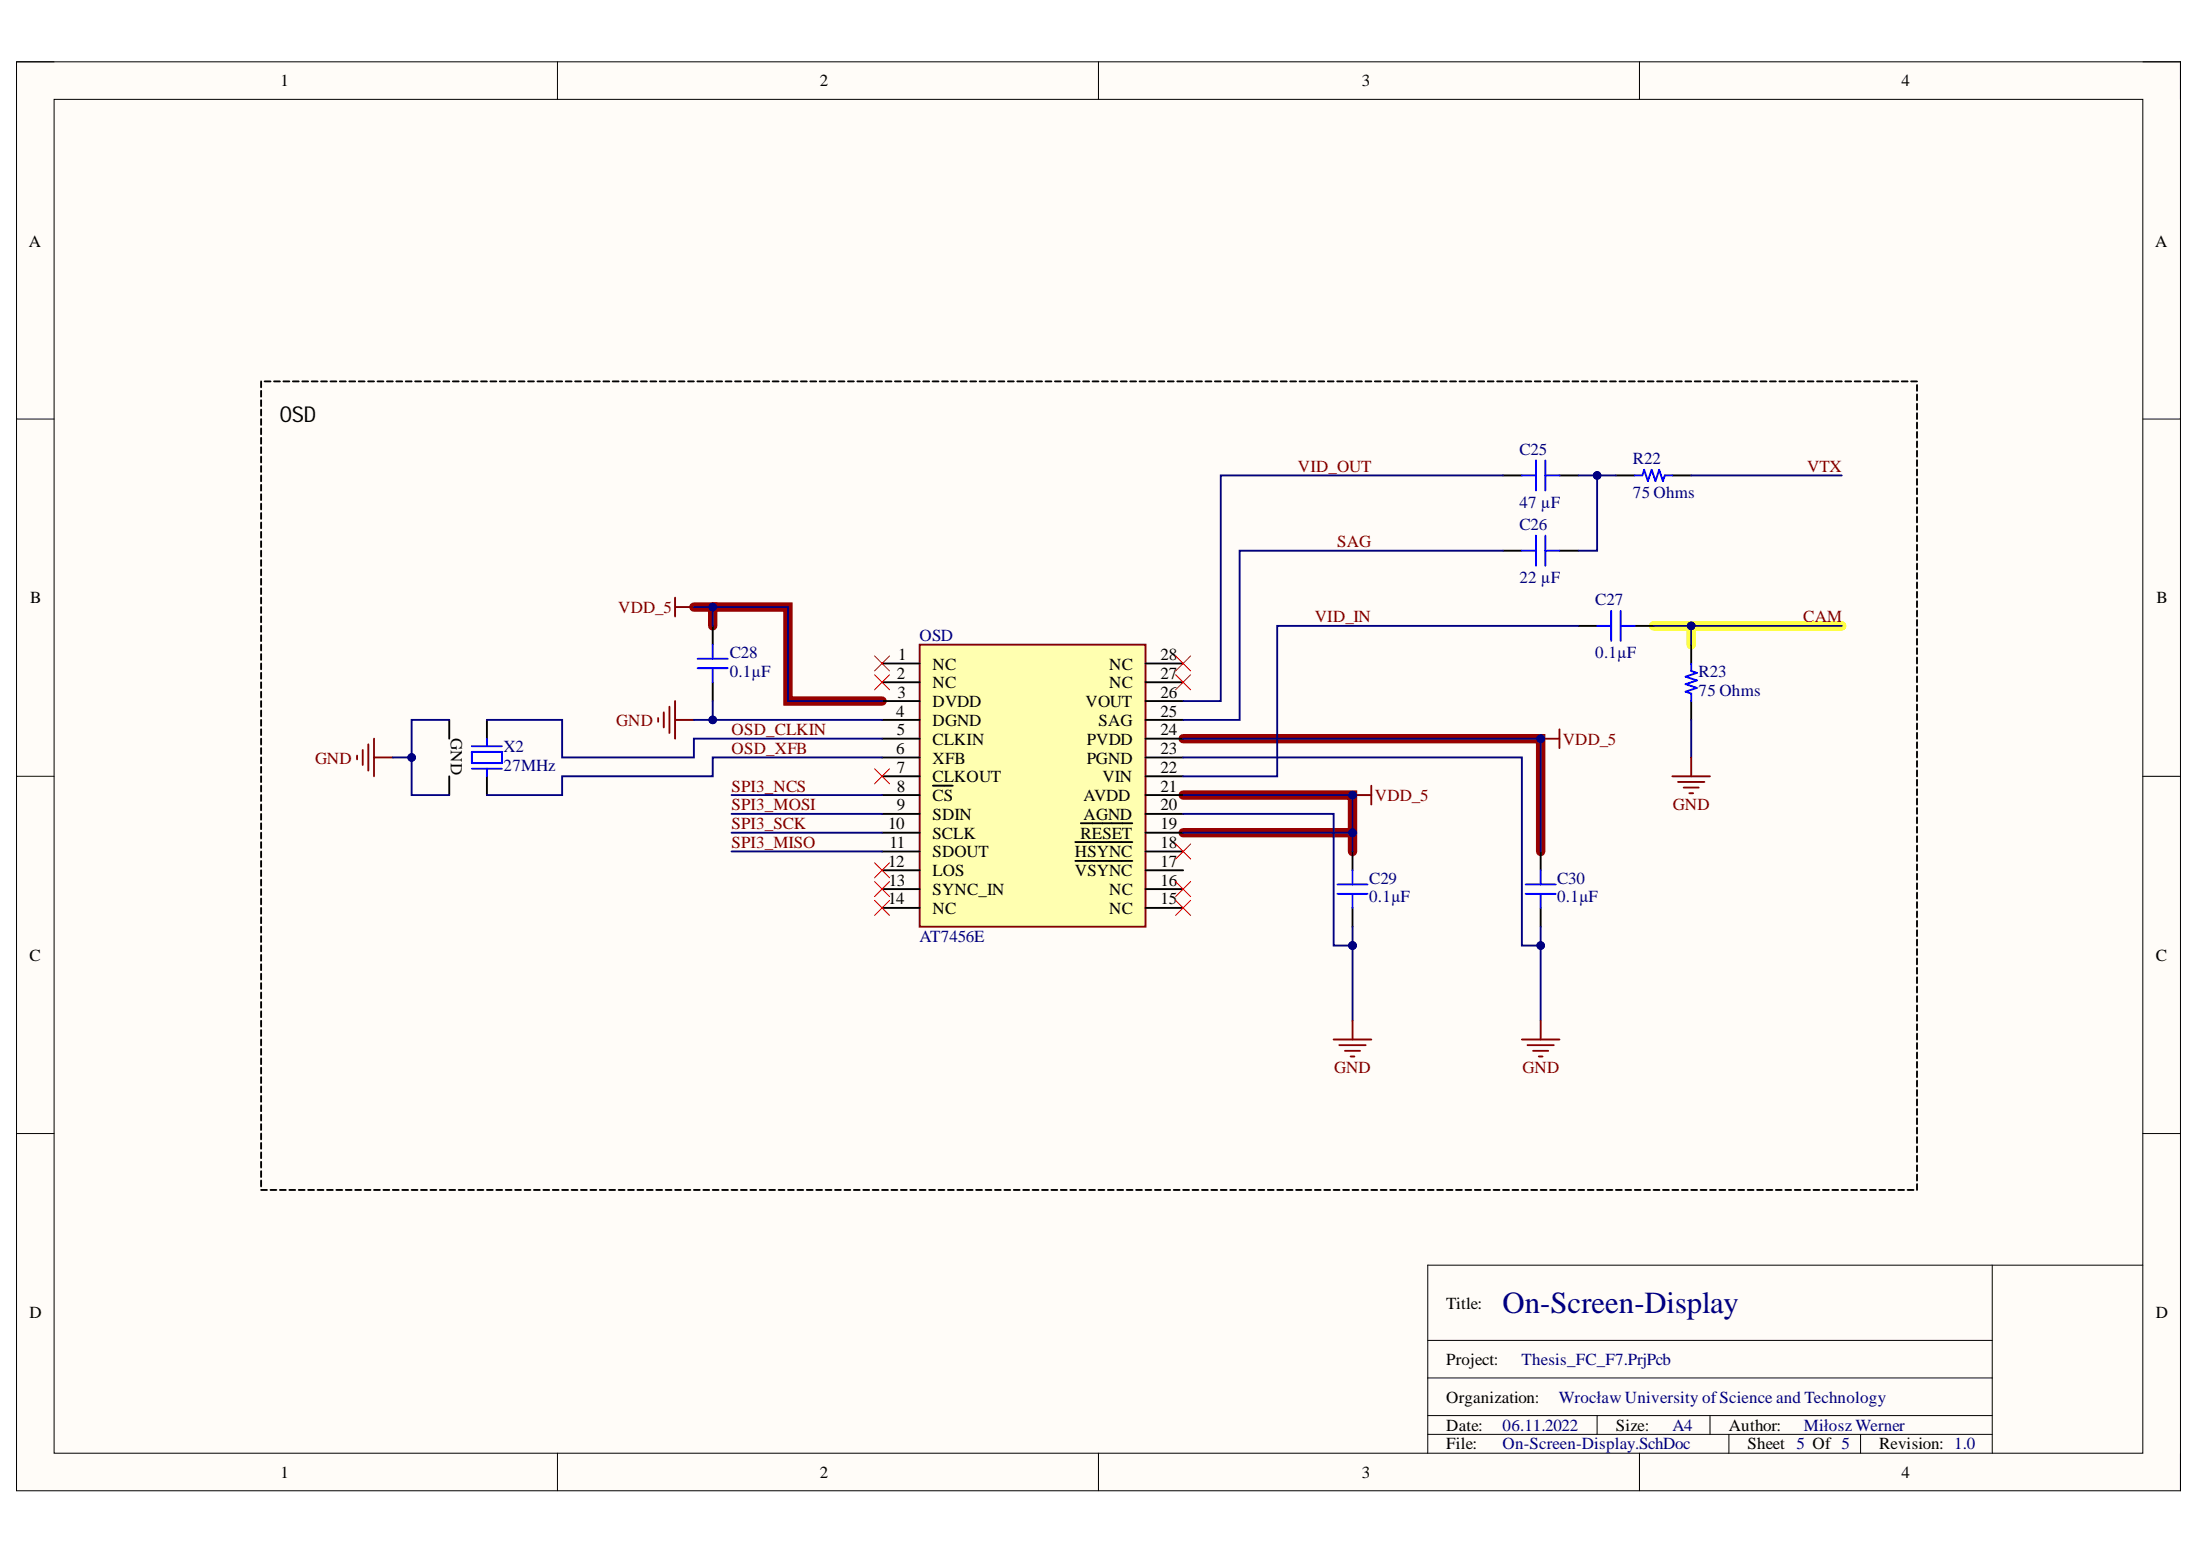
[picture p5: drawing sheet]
<svg xmlns="http://www.w3.org/2000/svg" width="297mm" height="210mm" viewBox="0 0 297 210" stroke-linecap="round" stroke-linejoin="round" font-family="sans-serif">
<path d="M2.2 8.3h292.2v192.9h-292.2z" fill-rule="evenodd" fill="#fffcf8"/>
<path d="M2.2 8.3h292.2v192.9h-292.2z" fill="none" stroke="#000" stroke-width=".14"/>
<path d="M7.3 13.4h282v182.8h-282z" fill-rule="evenodd" fill="#fffcf8"/>
<g fill="none" stroke="#000" stroke-width=".14">
<path d="M2.2 8.3h5.1M7.3 13.4h282v182.8h-282zM75.3 8.3v5.1M148.3 8.3v5.1M221.4 8.3v5.1M289.3 8.3h5.1v5.1M2.2 56.6h5.1M289.3 56.6h5.1M2.2 104.8h5.1M289.3 104.8h5.1M2.2 153h5.1M289.3 153h5.1"/>
<path d="M269 170.8v25.4M289.3 170.8h-96.5v25.4M75.3 196.2v5M148.3 196.2v5M192.8 191.1h76.2M192.8 193.6h76.2M192.8 180.9h76.2M192.8 186h76.2M215.6 191.1v2.5M221.4 196.2v5M230.9 191.1v2.5M233.4 193.6v2.6"/>
<path d="M251.2 193.6v2.6M294.4 196.2v5"/>
</g>
<path d="M93.7 81.9h2.5v2.6M96.2 81.9h10.2v12.7h12.7M159.7 99.7h48.3v15.2M159.7 107.3h22.9v7.6M159.7 112.4h22.9" fill="none" stroke="#980000" stroke-width="1.3"/>
<path d="M223.3 84.5h25.4M228.3 84.5v2.5" fill="none" stroke="#ff0" stroke-width="1.3"/>
<path d="M124.2 87h30.5v38.1h-30.5z" fill-rule="evenodd" fill="#ffffb0"/>
<g fill="none" stroke="#800000" stroke-width=".25">
<path d="M50.5 99.7v5.1M88.9 96.9v.5M89.6 96.2v2M90.4 95.4v3.5M91.1 80.7v2.5M91.1 94.6v5.1M91.1 81.9h2.6M91.1 97.2h2.6M124.2 87h30.5v38.1h-30.5zM48.2 102v.5M49 101.2v2.1M49.7 100.5v3.5"/>
<path d="M50.5 102.2h2.5M182.6 107.3h2.6M185.2 106.1v2.5"/>
</g>
<g fill="none" stroke="#000" stroke-width=".25">
<path d="M218.2 64.2h2.5M225.8 64.2h2.5M60.7 97.2v2.5M65.7 97.2v2.5M96.2 84.5v2.5M96.2 92.1v2.5M119.1 89.6h5.1M119.1 92.1h5.1M119.1 94.6h5.1M119.1 97.2h5.1M119.1 99.7h5.1M154.7 89.6h5"/>
<path d="M154.7 92.1h5M154.7 94.6h5M154.7 97.2h5M154.7 99.7h5M228.3 87v2.6M228.3 94.6v2.6M60.7 104.8v2.5M65.7 104.8v2.5M119.1 102.2h5.1M119.1 104.8h5.1M119.1 107.3h5.1M119.1 109.9h5.1"/>
<path d="M119.1 112.4h5.1M119.1 114.9h5.1M119.1 117.5h5.1M126 106.1h2.6M145.2 113.7h7.7M145.2 116.2h7.7M145.9 111.1h7M154.7 102.2h5M154.7 104.8h5M154.7 107.3h5M154.7 109.9h5M154.7 112.4h5"/>
<path d="M154.7 114.9h5M154.7 117.5h5M182.6 114.9v2.6M208 114.9v2.6M119.1 120h5.1M119.1 122.6h5.1M154.7 120h5M154.7 122.6h5M182.6 122.6v2.5M208 122.6v2.5"/>
</g>
<g fill="none" stroke="#f00" stroke-width=".14">
<path d="M118.1 88.5l2 2.1M118.1 91.1l2 2M120.1 88.5l-2 2.1M120.1 91.1l-2 2M158.7 88.5l2.1 2.1M158.7 91.1l2.1 2M160.8 88.5l-2.1 2.1M160.8 91.1l-2.1 2M118.1 119l2 2M118.1 116.5l2 2M118.1 103.8l2 2M120.1 119l-2 2"/>
<path d="M120.1 116.5l-2 2M120.1 103.8l-2 2M158.7 119l2.1 2M158.7 113.9l2.1 2.1M160.8 119l-2.1 2M160.8 113.9l-2.1 2.1M118.1 121.5l2 2.1M120.1 121.5l-2 2.1M158.7 121.5l2.1 2.1M160.8 121.5l-2.1 2.1"/>
</g>
<g fill="none" stroke="#00f" stroke-width=".25">
<path d="M220.7 64.2h1l.3-.8 .5 1.5 .5-1.5 .5 1.5 .5-1.5 .5 1.5 .3-.7h1M65.7 99.7v1M94.2 88.9h4.1M94.2 90.2h4.1M96.2 87v1.9M96.2 90.2v1.9M228.3 89.6v1l.8 .2-1.5 .5 1.5 .5-1.5 .6 1.5 .5-1.5 .5 .7 .2v1M63.7 103.8h4.1M63.7 100.7h4.1M63.7 101.5h4.1v1.5h-4.1zM65.7 103.8v1M180.6 119.4h4"/>
<path d="M182.6 117.5v1.9M206 119.4h4M208 117.5v1.9M180.6 120.7h4M182.6 120.7v1.9M206 120.7h4M208 120.7v1.9"/>
</g>
<circle cx="182.6" cy="107.3" r=".51" fill="#000080"/>
<circle cx="182.6" cy="107.3" r=".51" fill="none" stroke="#000080" stroke-width=".14"/>
<path d="M208 99.7h2.6M210.6 98.4v2.6" fill="none" stroke="#800000" stroke-width=".25"/>
<circle cx="208" cy="99.7" r=".51" fill="#000080"/>
<circle cx="208" cy="99.7" r=".51" fill="none" stroke="#000080" stroke-width=".14"/>
<g fill="none" stroke="#000" stroke-width=".25">
<path d="M35.3 51.5v.8M35.3 52.8v.7M35.3 54v.8M35.3 55.3v.8M35.3 56.6v.8M35.3 57.8v.8M35.3 59.1v.8M35.7 51.5h.8M37 51.5h.8M38.3 51.5h.8M39.5 51.5h.8M40.8 51.5h.8"/>
<path d="M42.1 51.5h.8M43.4 51.5h.7M44.6 51.5h.8M45.9 51.5h.8M47.2 51.5h.8M48.4 51.5h.8M49.7 51.5h.8M51 51.5h.8M52.2 51.5h.8M53.5 51.5h.8M54.8 51.5h.8M56.1 51.5h.7"/>
<path d="M57.3 51.5h.8M58.6 51.5h.8M59.9 51.5h.8M61.1 51.5h.8M62.4 51.5h.8M63.7 51.5h.8M64.9 51.5h.8M66.2 51.5h.8M67.5 51.5h.8M68.8 51.5h.8M70 51.5h.8M71.3 51.5h.8"/>
<path d="M72.6 51.5h.8M73.8 51.5h.8M75.1 51.5h.8M76.4 51.5h.8M77.6 51.5h.8M78.9 51.5h.8M80.2 51.5h.8M81.5 51.5h.8M82.7 51.5h.8M84 51.5h.8M85.3 51.5h.8M86.5 51.5h.8"/>
<path d="M87.8 51.5h.8M89.1 51.5h.8M90.4 51.5h.7M91.6 51.5h.8M92.9 51.5h.8M94.2 51.5h.8M95.4 51.5h.8M96.7 51.5h.8M98 51.5h.8M99.2 51.5h.8M100.5 51.5h.8M101.8 51.5h.8"/>
<path d="M103.1 51.5h.7M104.3 51.5h.8M105.6 51.5h.8M106.9 51.5h.8M108.1 51.5h.8M109.4 51.5h.8M110.7 51.5h.8M111.9 51.5h.8M113.2 51.5h.8M114.5 51.5h.8M115.8 51.5h.8M117 51.5h.8"/>
<path d="M118.3 51.5h.8M119.6 51.5h.8M120.8 51.5h.8M122.1 51.5h.8M123.4 51.5h.8M124.6 51.5h.8M125.9 51.5h.8M127.2 51.5h.8M128.5 51.5h.8M129.7 51.5h.8M131 51.5h.8M132.3 51.5h.8"/>
<path d="M133.5 51.5h.8M134.8 51.5h.8M136.1 51.5h.8M137.4 51.5h.7M138.6 51.5h.8M139.9 51.5h.8M141.2 51.5h.8M142.4 51.5h.8M143.7 51.5h.8M145 51.5h.8M146.2 51.5h.8M147.5 51.5h.8"/>
<path d="M148.8 51.5h.8M150.1 51.5h.7M151.3 51.5h.8M152.6 51.5h.8M153.9 51.5h.8M155.1 51.5h.8M156.4 51.5h.8M157.7 51.5h.8M159 51.5h.7M160.2 51.5h.8M161.5 51.5h.8M162.8 51.5h.8"/>
<path d="M164 51.5h.8M165.3 51.5h.8M166.6 51.5h.8M167.8 51.5h.8M169.1 51.5h.8M170.4 51.5h.8M171.7 51.5h.7M172.9 51.5h.8M174.2 51.5h.8M175.5 51.5h.8M176.7 51.5h.8M178 51.5h.8"/>
<path d="M179.3 51.5h.8M180.5 51.5h.8M181.8 51.5h.8M183.1 51.5h.8M184.4 51.5h.8M185.6 51.5h.8M186.9 51.5h.8M188.2 51.5h.8M189.4 51.5h.8M190.7 51.5h.8M192 51.5h.8M193.2 51.5h.8"/>
<path d="M194.5 51.5h.8M195.8 51.5h.8M197.1 51.5h.8M198.3 51.5h.8M199.6 51.5h.8M200.9 51.5h.8M202.1 51.5h.8M203.4 51.5h.8M204.7 51.5h.8M206 51.5h.7M207.2 51.5h.8M208.5 51.5h.8"/>
<path d="M209.8 51.5h.8M211 51.5h.8M212.3 51.5h.8M213.6 51.5h.8M214.8 51.5h.8M216.1 51.5h.8M217.4 51.5h.8M218.7 51.5h.8M219.9 51.5h.8M221.2 51.5h.8M222.5 51.5h.8M223.7 51.5h.8"/>
<path d="M225 51.5h.8M226.3 51.5h.8M227.6 51.5h.7M228.8 51.5h.8M230.1 51.5h.8M231.4 51.5h.7M232.6 51.5h.8M233.9 51.5h.8M235.2 51.5h.8M236.4 51.5h.8M237.7 51.5h.8M239 51.5h.8"/>
<path d="M240.2 51.5h.9M241.5 51.5h.8M242.8 51.5h.8M244.1 51.5h.8M245.3 51.5h.8M246.6 51.5h.8M247.9 51.5h.8M249.1 51.5h.8M250.4 51.5h.8M251.7 51.5h.8M253 51.5h.7M254.2 51.5h.8"/>
<path d="M255.5 51.5h.8M256.8 51.5h.8M258 51.5h.8M258.8 52v.8M258.8 53.2v.8M258.8 54.5v.8M258.8 55.8v.8M258.8 57v.8M258.8 58.3v.8M258.8 59.6v.8M35.3 60.4v.8M35.3 61.6v.8"/>
<path d="M35.3 62.9v.8M35.3 64.2v.8M35.3 65.4v.8M35.3 66.7v.8M35.3 68v.8M35.3 69.3v.7M35.3 70.5v.8M35.3 71.8v.8M35.3 73.1v.8M35.3 74.3v.8M35.3 75.6v.8M35.3 76.9v.8"/>
<path d="M35.3 78.1v.8M35.3 79.4v.8M202.9 64.2h2.6M202.9 74.3h2.6M210.6 64.2h2.5M210.6 74.3h2.5M258.8 60.9v.7M258.8 62.1v.8M258.8 63.4v.8M258.8 64.7v.7M258.8 65.9v.8M258.8 67.2v.8"/>
<path d="M258.8 68.5v.8M258.8 69.7v.8M258.8 71v.8M258.8 72.3v.8M258.8 73.5v.8M258.8 74.8v.8M258.8 76.1v.8M258.8 77.3v.8M258.8 78.6v.8M258.8 79.9v.8M35.3 80.7v.8M35.3 81.9v.8"/>
<path d="M35.3 83.2v.8M35.3 84.5v.8M35.3 85.8v.7M35.3 87v.8M35.3 88.3v.8M35.3 89.6v.8M35.3 90.8v.8M35.3 92.1v.8M35.3 93.4v.8M35.3 94.6v.8M35.3 95.9v.8M35.3 97.2v.8"/>
<path d="M35.3 98.4v.8M35.3 99.7v.8M213.1 84.5h2.5M220.7 84.5h2.6M258.8 81.1v.9M258.8 82.4v.8M258.8 83.7v.8M258.8 85v.8M258.8 86.2v.8M258.8 87.5v.8M258.8 88.8v.8M258.8 90v.8"/>
<path d="M258.8 91.3v.8M258.8 92.6v.8M258.8 93.8v.8M258.8 95.1v.8M258.8 96.4v.8M258.8 97.7v.7M258.8 98.9v.8M35.3 101v.8M35.3 102.2v.8M35.3 103.5v.8M35.3 104.8v.8M35.3 106.1v.7"/>
<path d="M35.3 107.3v.8M35.3 108.6v.8M35.3 109.9v.8M35.3 111.1v.8M35.3 112.4v.8M35.3 113.7v.8M35.3 114.9v.8M35.3 116.2v.8M35.3 117.5v.8M35.3 118.7v.8M258.8 100.2v.8M258.8 101.5v.7"/>
<path d="M258.8 102.7v.8M258.8 104v.8M258.8 105.3v.8M258.8 106.5v.8M258.8 107.8v.8M258.8 109.1v.8M258.8 110.3v.8M258.8 111.6v.8M258.8 112.9v.8M258.8 114.2v.7M258.8 115.4v.8M258.8 116.7v.8"/>
<path d="M258.8 118v.7M258.8 119.2v.8M35.3 120v.8M35.3 121.3v.8M35.3 122.6v.7M35.3 123.8v.8M35.3 125.1v.8M35.3 126.4v.8M35.3 127.6v.8M35.3 128.9v.8M35.3 130.2v.8M35.3 131.4v.8"/>
<path d="M35.3 132.7v.8M35.3 134v.8M35.3 135.2v.8M35.3 136.5v.8M35.3 137.8v.8M35.3 139.1v.7M258.8 120.5v.8M258.8 121.8v.8M258.8 123v.8M258.8 124.3v.8M258.8 125.6v.8M258.8 126.8v.8"/>
<path d="M258.8 128.1v.8M258.8 129.4v.8M258.8 130.6v.8M258.8 131.9v.8M258.8 133.2v.8M258.8 134.5v.8M258.8 135.7v.8M258.8 137v.8M258.8 138.3v.8M258.8 139.5v.8M35.3 140.3v.8M35.3 141.6v.8"/>
<path d="M35.3 142.9v.8M35.3 144.1v.8M35.3 145.4v.8M35.3 146.7v.8M35.3 147.9v.8M35.3 149.2v.8M35.3 150.5v.8M35.3 151.7v.8M35.3 153v.8M35.3 154.3v.8M35.3 155.5v.8M35.3 156.8v.8"/>
<path d="M35.3 158.1v.8M35.3 159.4v.7M258.8 140.8v.8M258.8 142.1v.8M258.8 143.3v.8M258.8 144.6v.8M258.8 145.9v.8M258.8 147.1v.8M258.8 148.4v.8M258.8 149.7v.8M258.8 151v.7M258.8 152.2v.8"/>
<path d="M258.8 153.5v.8M258.8 154.8v.7M258.8 156v.8M258.8 157.3v.8M258.8 158.6v.8M258.8 159.8v.8M35.3 160.6h.7M36.5 160.6h.8M37.8 160.6h.8M39.1 160.6h.8M40.3 160.6h.8M41.6 160.6h.8"/>
<path d="M42.9 160.6h.8M44.1 160.6h.8M45.4 160.6h.8M46.7 160.6h.8M48 160.6h.7M49.2 160.6h.8M50.5 160.6h.8M51.8 160.6h.8M53 160.6h.8M54.3 160.6h.8M55.6 160.6h.8M56.8 160.6h.8"/>
<path d="M58.1 160.6h.8M59.4 160.6h.8M60.7 160.6h.8M61.9 160.6h.8M63.2 160.6h.8M64.5 160.6h.8M65.7 160.6h.8M67 160.6h.8M68.3 160.6h.8M69.6 160.6h.7M70.8 160.6h.8M72.1 160.6h.8"/>
<path d="M73.4 160.6h.8M74.6 160.6h.8M75.9 160.6h.8M77.2 160.6h.8M78.4 160.6h.8M79.7 160.6h.8M81 160.6h.8M82.3 160.6h.7M83.5 160.6h.8M84.8 160.6h.8M86.1 160.6h.8M87.3 160.6h.8"/>
<path d="M88.6 160.6h.8M89.9 160.6h.8M91.1 160.6h.8M92.4 160.6h.8M93.7 160.6h.8M95 160.6h.8M96.2 160.6h.8M97.5 160.6h.8M98.8 160.6h.8M100 160.6h.8M101.3 160.6h.8M102.6 160.6h.8"/>
<path d="M103.8 160.6h.8M105.1 160.6h.8M106.4 160.6h.8M107.7 160.6h.8M108.9 160.6h.8M110.2 160.6h.8M111.5 160.6h.8M112.7 160.6h.8M114 160.6h.8M115.3 160.6h.8M116.6 160.6h.7M117.8 160.6h.8"/>
<path d="M119.1 160.6h.8M120.4 160.6h.8M121.6 160.6h.8M122.9 160.6h.8M124.2 160.6h.8M125.4 160.6h.8M126.7 160.6h.8M128 160.6h.8M129.3 160.6h.7M130.5 160.6h.8M131.8 160.6h.8M133.1 160.6h.8"/>
<path d="M134.3 160.6h.8M135.6 160.6h.8M136.9 160.6h.8M138.1 160.6h.8M139.4 160.6h.8M140.7 160.6h.8M142 160.6h.8M143.2 160.6h.8M144.5 160.6h.8M145.8 160.6h.8M147 160.6h.8M148.3 160.6h.8"/>
<path d="M149.6 160.6h.8M150.8 160.6h.8M152.1 160.6h.8M153.4 160.6h.8M154.7 160.6h.8M155.9 160.6h.8M157.2 160.6h.8M158.5 160.6h.8M159.7 160.6h.8M161 160.6h.8M162.3 160.6h.8M163.6 160.6h.7"/>
<path d="M164.8 160.6h.8M166.1 160.6h.8M167.4 160.6h.8M168.6 160.6h.8M169.9 160.6h.8M171.2 160.6h.8M172.4 160.6h.8M173.7 160.6h.8M175 160.6h.8M176.3 160.6h.8M177.5 160.6h.8M178.8 160.6h.8"/>
<path d="M180.1 160.6h.8M181.3 160.6h.8M182.6 160.6h.8M183.9 160.6h.8M185.2 160.6h.7M186.4 160.6h.8M187.7 160.6h.8M189 160.6h.8M190.2 160.6h.8M191.5 160.6h.8M192.8 160.6h.8M194 160.6h.8"/>
<path d="M195.3 160.6h.8M196.6 160.6h.8M197.9 160.6h.8M199.1 160.6h.8M200.4 160.6h.8M201.7 160.6h.8M202.9 160.6h.8M204.2 160.6h.8M205.5 160.6h.8M206.7 160.6h.8M208 160.6h.8M209.3 160.6h.8"/>
<path d="M210.6 160.6h.8M211.8 160.6h.8M213.1 160.6h.8M214.4 160.6h.8M215.6 160.6h.8M216.9 160.6h.8M218.2 160.6h.8M219.5 160.6h.7M220.7 160.6h.8M222 160.6h.8M223.3 160.6h.8M224.5 160.6h.8"/>
<path d="M225.8 160.6h.8M227.1 160.6h.8M228.3 160.6h.8M229.6 160.6h.8M230.9 160.6h.8M232.1 160.6h.8M233.4 160.6h.8M234.7 160.6h.8M236 160.6h.8M237.2 160.6h.8M238.5 160.6h.8M239.8 160.6h.8"/>
<path d="M241.1 160.6h.7M242.3 160.6h.8M243.6 160.6h.8M244.9 160.6h.7M246.1 160.6h.8M247.4 160.6h.8M248.7 160.6h.8M249.9 160.6h.8M251.2 160.6h.8M252.5 160.6h.8M253.7 160.6h.8M255 160.6h.8"/>
<path d="M256.3 160.6h.8M257.6 160.6h.8"/>
</g>
<path d="M205.5 64.2h1.9M205.5 74.3h1.9M207.4 62.2v4M207.4 72.3v4.1M208.7 64.2h1.9M208.7 62.2v4M208.7 72.3v4.1M208.7 74.3h1.9M215.6 84.5h1.9M217.5 82.5v4M218.8 84.5h1.9M218.8 82.5v4" fill="none" stroke="#00f" stroke-width=".25"/>
<path d="M93.7 81.9h2.5v2.6M98.8 109.9h20.3M98.8 112.4h20.3M98.8 107.3h20.3M98.8 114.9h20.3" fill="none" stroke="#000080" stroke-width=".25"/>
<circle cx="96.2" cy="81.9" r=".51" fill="#000080"/>
<circle cx="96.2" cy="81.9" r=".51" fill="none" stroke="#000080" stroke-width=".14"/>
<path d="M96.2 94.6v2.6h-2.5" fill="none" stroke="#000080" stroke-width=".25"/>
<circle cx="96.2" cy="97.2" r=".51" fill="#000080"/>
<circle cx="96.2" cy="97.2" r=".51" fill="none" stroke="#000080" stroke-width=".14"/>
<path d="M96.2 97.2h22.9" fill="none" stroke="#000080" stroke-width=".25"/>
<circle cx="96.2" cy="97.2" r=".51" fill="#000080"/>
<circle cx="96.2" cy="97.2" r=".51" fill="none" stroke="#000080" stroke-width=".14"/>
<path d="M96.2 81.9h10.2v12.7h12.7" fill="none" stroke="#000080" stroke-width=".25"/>
<circle cx="96.2" cy="81.9" r=".51" fill="#000080"/>
<circle cx="96.2" cy="81.9" r=".51" fill="none" stroke="#000080" stroke-width=".14"/>
<path d="M60.7 97.2h-5.1v10.1h5.1M65.7 97.2h10.2v5h17.8v-2.5h25.4M119.1 102.2h-22.9v2.6h-20.3v2.5h-10.2" fill="none" stroke="#000080" stroke-width=".25"/>
<circle cx="55.6" cy="102.2" r=".51" fill="#000080"/>
<circle cx="55.6" cy="102.2" r=".51" fill="none" stroke="#000080" stroke-width=".14"/>
<path d="M53 102.2h2.6" fill="none" stroke="#000080" stroke-width=".25"/>
<circle cx="55.6" cy="102.2" r=".51" fill="#000080"/>
<circle cx="55.6" cy="102.2" r=".51" fill="none" stroke="#000080" stroke-width=".14"/>
<path d="M228.3 64.2h20.4M228.3 84.5v2.5" fill="none" stroke="#000080" stroke-width=".25"/>
<circle cx="228.3" cy="84.5" r=".51" fill="#000080"/>
<circle cx="228.3" cy="84.5" r=".51" fill="none" stroke="#000080" stroke-width=".14"/>
<path d="M159.7 107.3h22.9v7.6" fill="none" stroke="#000080" stroke-width=".25"/>
<circle cx="182.6" cy="112.4" r=".51" fill="#000080"/>
<circle cx="182.6" cy="112.4" r=".51" fill="none" stroke="#000080" stroke-width=".14"/>
<circle cx="182.6" cy="107.3" r=".51" fill="#000080"/>
<circle cx="182.6" cy="107.3" r=".51" fill="none" stroke="#000080" stroke-width=".14"/>
<path d="M159.7 99.7h48.3v15.2" fill="none" stroke="#000080" stroke-width=".25"/>
<circle cx="208" cy="99.7" r=".51" fill="#000080"/>
<circle cx="208" cy="99.7" r=".51" fill="none" stroke="#000080" stroke-width=".14"/>
<path d="M159.7 102.2h45.8v25.4h2.5v-2.5" fill="none" stroke="#000080" stroke-width=".25"/>
<circle cx="208" cy="127.6" r=".51" fill="#000080"/>
<circle cx="208" cy="127.6" r=".51" fill="none" stroke="#000080" stroke-width=".14"/>
<path d="M202.9 64.2h-38.1v30.4h-5.1M202.9 74.3h-35.5v22.9h-7.7M213.1 64.2h5.1" fill="none" stroke="#000080" stroke-width=".25"/>
<circle cx="215.6" cy="64.2" r=".51" fill="#000080"/>
<circle cx="215.6" cy="64.2" r=".51" fill="none" stroke="#000080" stroke-width=".14"/>
<path d="M215.6 64.2v10.1h-2.5" fill="none" stroke="#000080" stroke-width=".25"/>
<circle cx="215.6" cy="64.2" r=".51" fill="#000080"/>
<circle cx="215.6" cy="64.2" r=".51" fill="none" stroke="#000080" stroke-width=".14"/>
<path d="M208 127.6v10.2" fill="none" stroke="#000080" stroke-width=".25"/>
<circle cx="208" cy="127.6" r=".51" fill="#000080"/>
<circle cx="208" cy="127.6" r=".51" fill="none" stroke="#000080" stroke-width=".14"/>
<path d="M223.3 84.5h25.4" fill="none" stroke="#000080" stroke-width=".25"/>
<circle cx="228.3" cy="84.5" r=".51" fill="#000080"/>
<circle cx="228.3" cy="84.5" r=".51" fill="none" stroke="#000080" stroke-width=".14"/>
<path d="M213.1 84.5h-40.7v20.3h-12.7M182.6 127.6v10.2" fill="none" stroke="#000080" stroke-width=".25"/>
<circle cx="182.6" cy="127.6" r=".51" fill="#000080"/>
<circle cx="182.6" cy="127.6" r=".51" fill="none" stroke="#000080" stroke-width=".14"/>
<path d="M182.6 125.1v2.5" fill="none" stroke="#000080" stroke-width=".25"/>
<circle cx="182.6" cy="127.6" r=".51" fill="#000080"/>
<circle cx="182.6" cy="127.6" r=".51" fill="none" stroke="#000080" stroke-width=".14"/>
<path d="M228.3 97.2v5M159.7 109.9h20.4v17.7h2.5" fill="none" stroke="#000080" stroke-width=".25"/>
<circle cx="182.6" cy="127.6" r=".51" fill="#000080"/>
<circle cx="182.6" cy="127.6" r=".51" fill="none" stroke="#000080" stroke-width=".14"/>
<path d="M159.7 112.4h22.9" fill="none" stroke="#000080" stroke-width=".25"/>
<circle cx="182.6" cy="112.4" r=".51" fill="#000080"/>
<circle cx="182.6" cy="112.4" r=".51" fill="none" stroke="#000080" stroke-width=".14"/>
<g fill="none" stroke="#800000" stroke-width=".25">
<path d="M225.8 104.8h5.1M226.6 105.6h3.5M227.3 106.3h2.1M228.1 107.1h.5M228.3 102.2v2.6M182.6 137.8v2.5M208 137.8v2.5M180.1 140.3h5.1M180.8 141.1h3.6M181.6 141.9h2M182.4 142.6h.5M205.5 140.3h5.1"/>
<path d="M206.2 141.1h3.6M207 141.9h2M207.8 142.6h.5"/>
</g>
<text font-size="4.1" fill="#000080" x="202.9" y="177.2">On-Screen-Display</text>
<text font-size="3" x="37.8" y="56.9">OSD</text>
<g font-size="2.3">
<text x="37.9" y="11.6">1</text>
<text x="110.7" y="11.6">2</text>
<text x="183.9" y="11.6">3</text>
<text x="256.7" y="11.6">4</text>
<text x="3.9" y="33.3">A</text>
<text x="291" y="33.3">A</text>
<text x="4.1" y="81.4">B</text>
<text x="291.2" y="81.4">B</text>
<text x="121.3" y="89.1">1</text>
<text x="156.7" y="89.1">28</text>
<text x="121.1" y="91.7">2</text>
<text x="121.2" y="94.2">3</text>
<text x="125.9" y="90.4">NC</text>
<text x="125.9" y="92.9">NC</text>
<text x="125.9" y="95.5">DVDD</text>
<text x="146.6" y="95.5">VOUT</text>
<text x="149.8" y="90.4">NC</text>
<text x="149.8" y="92.9">NC</text>
<text x="156.7" y="91.7">27</text>
<text x="156.7" y="94.2">26</text>
<text x="60.9" y="99.7" transform="rotate(90 60.9 99.7)">GND</text>
<text x="121" y="96.7">4</text>
<text x="121" y="101.8">6</text>
<text x="121.1" y="99.3">5</text>
<text x="125.9" y="98">DGND</text>
<text x="125.9" y="100.5">CLKIN</text>
<text x="146.7" y="100.5">PVDD</text>
<text x="148.3" y="98">SAG</text>
<text x="156.7" y="96.7">25</text>
<text x="156.7" y="99.3">24</text>
<text x="156.7" y="101.8">23</text>
<text x="121.1" y="104.3">7</text>
<text x="121.1" y="106.9">8</text>
<text x="125.9" y="103.1">XFB</text>
<text x="125.9" y="105.6">CLKOUT</text>
<text x="146.7" y="103.1">PGND</text>
<text x="148.8" y="105.6">VIN</text>
<text x="156.7" y="104.3">22</text>
<text x="156.7" y="106.9">21</text>
<text x="119.9" y="111.9">10</text>
<text x="121.1" y="109.4">9</text>
<text x="125.9" y="108.1">CS</text>
<text x="125.9" y="110.7">SDIN</text>
<text x="125.9" y="113.2">SCLK</text>
<text x="145.9" y="113.2">RESET</text>
<text x="146.3" y="108.1">AVDD</text>
<text x="146.3" y="110.7">AGND</text>
<text x="156.7" y="109.4">20</text>
<text x="156.7" y="111.9">19</text>
<text x="119.9" y="117">12</text>
<text x="120" y="119.5">13</text>
<text x="120.1" y="114.5">11</text>
<text x="125.9" y="115.7">SDOUT</text>
<text x="125.9" y="118.3">LOS</text>
<text x="145.1" y="115.7">HSYNC</text>
<text x="145.1" y="118.3">VSYNC</text>
<text x="156.7" y="114.5">18</text>
<text x="156.7" y="117">17</text>
<text x="156.7" y="119.5">16</text>
<text x="119.9" y="122.1">14</text>
<text x="125.9" y="120.8">SYNC_IN</text>
<text x="125.9" y="123.3">NC</text>
<text x="149.8" y="120.8">NC</text>
<text x="149.8" y="123.3">NC</text>
<text x="156.7" y="122.1">15</text>
<text x="4" y="129.7">C</text>
<text x="291.1" y="129.7">C</text>
<text x="4" y="177.9">D</text>
<text x="195.3" y="176.6">Title:</text>
<text x="291.1" y="177.9">D</text>
<text x="195.3" y="184.3">Project:</text>
<text x="195.3" y="189.3">Organization:</text>
<text x="195.3" y="193.1">Date:</text>
<text x="195.3" y="195.7">File:</text>
<text x="218.2" y="193.1">Size:</text>
<text x="233.4" y="193.1">Author:</text>
<text x="235.9" y="195.7">Sheet 5 Of 5</text>
<text x="253.7" y="195.7">Revision: 1.0</text>
<text x="37.9" y="199.5">1</text>
<text x="110.7" y="199.5">2</text>
<text x="183.9" y="199.5">3</text>
<text x="256.7" y="199.5">4</text>
</g>
<g font-size="2.3" fill="#800000">
<text x="175.2" y="63.7">VID_OUT</text>
<text x="244" y="63.7">VTX</text>
<text x="180.6" y="73.8">SAG</text>
<text x="83.5" y="82.7">VDD_5</text>
<text x="177.5" y="84">VID_IN</text>
<text x="243.5" y="84">CAM</text>
<text x="83.2" y="98">GND</text>
<text x="98.8" y="99.3">OSD_CLKIN</text>
<text x="98.8" y="101.8">OSD_XFB</text>
<text x="211" y="100.5">VDD_5</text>
<text x="42.5" y="103.1">GND</text>
<text x="98.8" y="106.9">SPI3_NCS</text>
<text x="98.8" y="109.4">SPI3_MOSI</text>
<text x="98.8" y="111.9">SPI3_SCK</text>
<text x="185.6" y="108.1">VDD_5</text>
<text x="225.9" y="109.4">GND</text>
<text x="98.8" y="114.5">SPI3_MISO</text>
<text x="180.1" y="144.9">GND</text>
<text x="205.6" y="144.9">GND</text>
</g>
<g font-size="2.3" fill="#000080">
<text x="205.2" y="61.4">C25</text>
<text x="220.5" y="62.7">R22</text>
<text x="205.2" y="68.5">47 µF</text>
<text x="205.2" y="71.5">C26</text>
<text x="220.5" y="67.2">75 Ohms</text>
<text x="205.2" y="78.6">22 µF</text>
<text x="215.4" y="81.7">C27</text>
<text x="98.5" y="88.9">C28</text>
<text x="124.1" y="86.5">OSD</text>
<text x="215.4" y="88.9">0.1µF</text>
<text x="98.5" y="91.4">0.1µF</text>
<text x="229.3" y="93.9">75 Ohms</text>
<text x="229.3" y="91.4">R23</text>
<text x="68" y="101.5">X2</text>
<text x="68" y="104.1">27MHz</text>
<text x="184.9" y="119.3">C29</text>
<text x="210.2" y="119.3">C30</text>
<text x="184.9" y="121.8">0.1µF</text>
<text x="210.2" y="121.8">0.1µF</text>
<text x="124.1" y="127.1">AT7456E</text>
<text x="205.4" y="184.3">Thesis_FC_F7.PrjPcb</text>
<text x="210.5" y="189.3">Wrocław University ofScience and Technology</text>
<text x="202.9" y="193.1">06.11.2022</text>
<text x="202.9" y="195.7">On-Screen-Display.SchDoc</text>
<text x="225.8" y="193.1">A4</text>
<text x="243.6" y="193.1">Miłosz Werner</text>
</g>
</svg>
